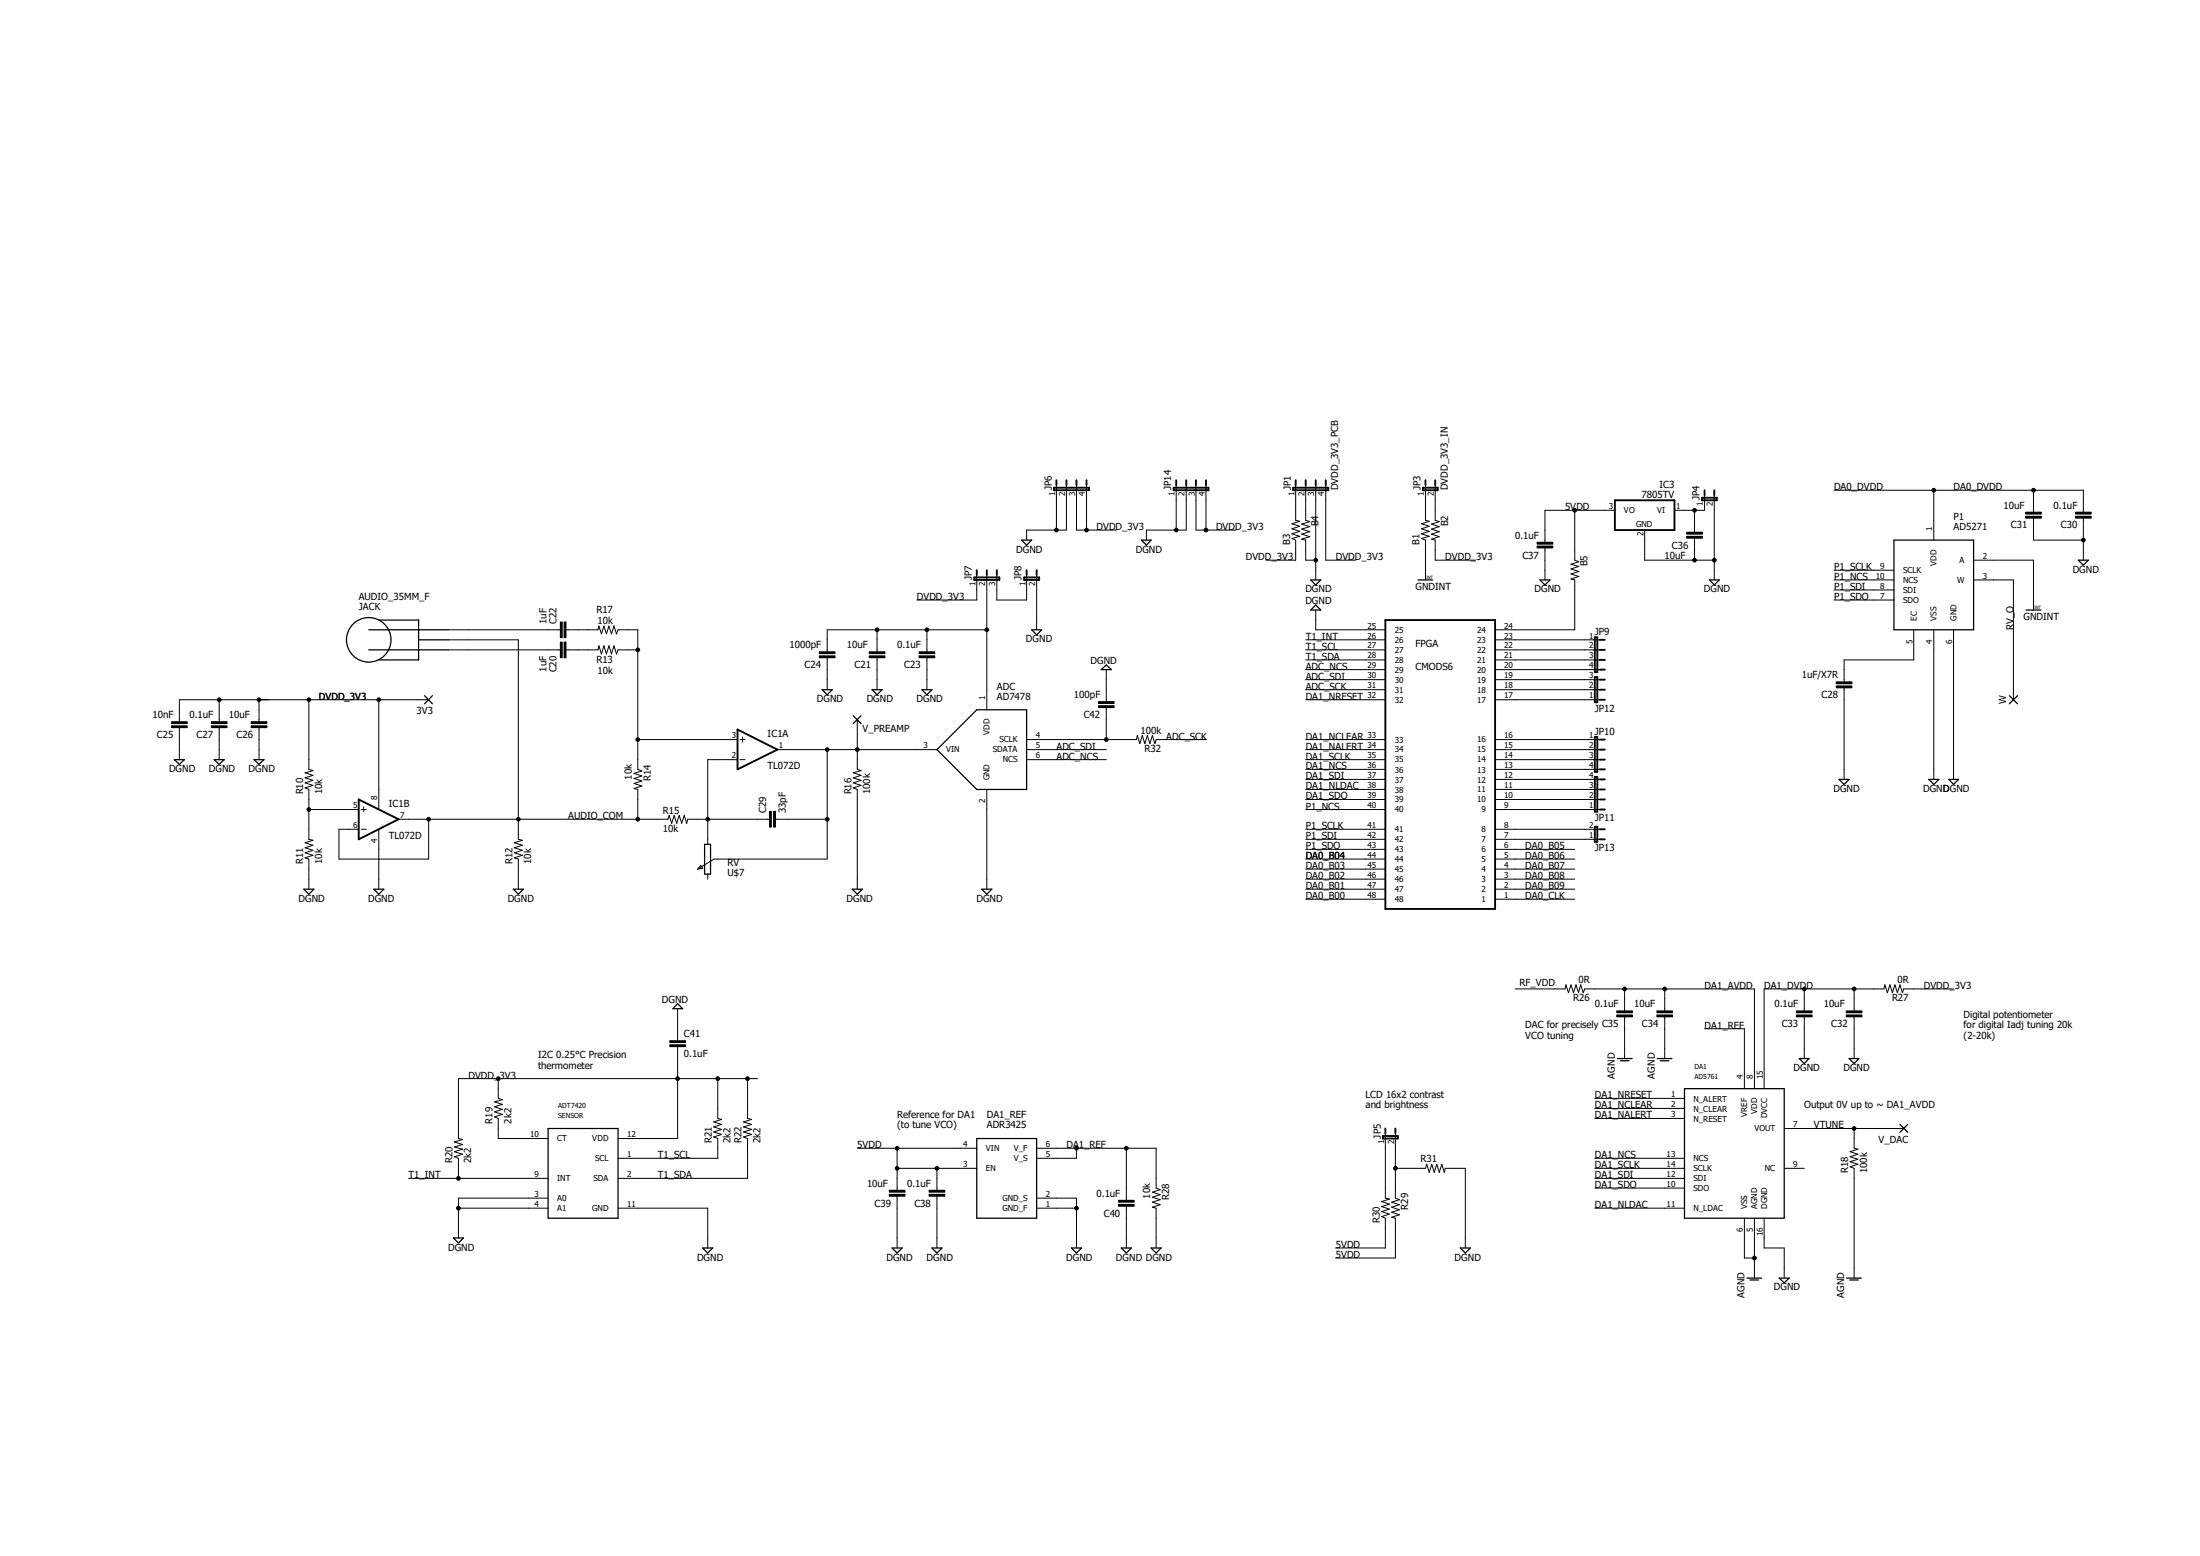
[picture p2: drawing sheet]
<svg xmlns="http://www.w3.org/2000/svg" width="297mm" height="210mm" viewBox="0 0 297 210" stroke-linecap="round" stroke-linejoin="round" font-family="sans-serif">
<path d="M13.1 56.2l135.5 143.9M283.8 56.2l-135.4 143.9" fill="none" stroke="#fff" stroke-width=".14"/>
<g fill="none" stroke="#000" stroke-width=".25">
<path d="M131.5 77.9h3.4v.4h-3.4zM131.9 77v.6M133.2 77v.6M134.6 77v.6M138.3 77.9h2v.4h-2zM138.6 77v.6M140 77v.6M142.3 65.8h4.7v.4h-4.7zM142.6 64.8v.7M144 64.8v.7M145.3 64.8v.7M146.7 64.8v.7"/>
<path d="M158.5 65.8h4.7v.4h-4.7zM158.8 64.8v.7M160.1 64.8v.7M161.5 64.8v.7M162.8 64.8v.7M174.6 65.8h4.7v.4h-4.7zM174.9 64.8v.7M176.3 64.8v.7M177.6 64.8v.7M179 64.8v.7M192.1 65.8h2v.4h-2zM192.4 64.8v.7"/>
<path d="M193.8 64.8v.7M207.5 73.3h2.1M207.5 73.8h2.1M218 67.5h8.1v4h-8.1zM227.7 72h2.1M227.7 72.5h2.1M229.8 67.2h2v.3h-2zM230.1 66.2v.6M231.4 66.2v.6M273.5 69.3h2.1M273.5 69.8h2.1M280.2 69.3h2.1"/>
<path d="M280.2 69.8h2.1M23.2 97.5h2.1M23.2 98.1h2.1M28.5 97.5h2.1M28.5 98.1h2.1M33.9 97.5h2.1M33.9 98.1h2.1M75.8 83.9v2.2M75.8 86.7v2.1M76.3 83.9v2.2M76.3 86.7v2.1M99.6 98.5l5.3 2.7-5.3 2.6z"/>
<path d="M110.6 88.1h2.1M110.6 88.6h2.1M117.3 88.1h2.2M117.3 88.6h2.2M124.1 88.1h2.1M124.1 88.6h2.1M148.3 94.8h2.1M148.3 95.4h2.1M187 83.7h14.8v39h-14.8zM215.3 86h.3v4.7h-.3zM215.3 91.4h.3v3.4h-.3zM215.3 99.5h.3v4.7h-.3z"/>
<path d="M216 89.1h.7M216 87.7h.7M216 86.4h.7M216 90.4h.7M216 99.8h.7M216 91.7h.7M216 93.1h.7M216 94.4h.7M247.9 92.2h2.1M247.9 92.7h2.1M48.4 107.9l5.4 2.7-5.4 2.7zM104 109.5v2.1"/>
<path d="M104.6 109.5v2.1M215.3 104.9h.3v4.7h-.3zM215.3 111.6h.3v2h-.3zM216 102.5h.7M216 101.2h.7M216 103.8h.7M216 106.6h.7M216 107.9h.7M216 109.3h.7M216 105.2h.7M216 113.3h.7M216 111.9h.7"/>
<path d="M218.3 136.6h2.1M218.3 137.1h2.1M223.7 136.6h2.1M223.7 137.1h2.1M242.5 136.6h2.1M242.5 137.1h2.1M249.3 136.6h2.1M249.3 137.1h2.1M90.4 141.1h2.1M90.4 140.6h2.1M186.7 153.3h2v.4h-2zM187 152.3v.7"/>
<path d="M188.4 152.3v.7M120.1 160.8h2.1M120.1 161.3h2.1M125.4 160.8h2.2M125.4 161.3h2.2M151 162.1h2.1M151 162.7h2.1"/>
</g>
<g fill="none" stroke="#000" stroke-width=".14">
<path d="M131.9 77.6v3.4h-8.1M133.2 77.6v18.2M134.6 77.6v3.4h4v-3.4M140 77.6v7.4M142.6 65.5v6M144 65.5v6h-5.4v1.4M145.3 65.5v6h5.4M146.7 65.5v6M158.8 65.5v6M160.1 65.5v6h-5.3v1.4M161.5 65.5v6h5.4M162.8 65.5v6"/>
<path d="M174.9 65.5v4.7l.6 .2-1.1 .3 1.1 .3-1.1 .4 1.1 .3-1.1 .4 1.1 .3-1.1 .3 .5 .2v2.7h-4M176.3 65.5v4.7l.5 .2-1.1 .3 1.1 .4-1.1 .3 1.1 .4-1.1 .3 1.1 .3-1.1 .4 .6 .1v2.7h1.3M177.6 65.5v12.8M179 65.5v10.1h4M192.4 65.5v4.7l.6 .2-1.1 .3 1.1 .3-1.1 .4 1.1 .3-1.1 .4 1.1 .3-1.1 .3 .5 .2v5.4M193.8 65.5v4.7l.5 .2-1 .3 1 .4-1 .3 1 .4-1 .3 1 .3-1 .4 .5 .1v2.7h5.4M207.5 73.2h2.1v.2h-2.1zM207.5 73.7h2.1v.3h-2.1zM208.6 74v4.3M212.6 68.9v6.7l.5 .2-1 .4 1 .3-1 .3 1 .3-1 .4 1 .3-1 .3 .5 .2v6.7h-10.8M218 68.9h-9.4v4.3M222 71.5v4.1h9.4"/>
<path d="M227.7 71.8h2.1v.3h-2.1zM227.7 72.4h2.1v.2h-2.1zM228.8 68.9v2.9M228.8 72.6v3M230.1 66.8v2.1h-4M231.4 66.8v11.5M247.6 78.3h8.1M247.6 77h8.1M247.6 79.6h8.1M247.6 66.2h33.7v2.9M261.1 66.2v6.7M266.4 75.6h8.1v6.7"/>
<path d="M266.4 78.3h5.4v16.1M273.5 69.1h2.1v.3h-2.1zM273.5 69.7h2.1v.2h-2.1zM274.5 66.2v2.9M274.5 69.9v3h6.8M280.2 69.1h2.1v.3h-2.1zM280.2 69.7h2.1v.2h-2.1zM281.3 69.9v5.7M23.2 97.4h2.1v.3h-2.1zM23.2 98h2.1v.2h-2.1zM24.2 98.2v4.3M28.5 97.4h2.1v.3h-2.1z"/>
<path d="M28.5 98h2.1v.2h-2.1zM29.6 94.4v3M29.6 98.2v4.3M33.9 97.4h2.1v.3h-2.1zM33.9 98h2.1v.2h-2.1zM35 94.4v3M35 98.2v4.3M41.7 94.4v9.4l.5 .2-1 .3 1 .3-1 .4 1 .3-1 .4 1 .3-1 .3 .5 .3v6.7l.5 .1-1 .3 1 .4-1 .3 1 .4-1 .3 1 .3-1 .4 .5 .2v4M51.1 94.4v14.9M57.9 94.4h-33.7v3M60.5 85h15.1M60.5 86.4h9.5v26.9l.5 .1-1.1 .3 1.1 .4-1.1 .3 1.1 .4-1.1 .3 1.1 .3-1.1 .4 .6 .2v4"/>
<path d="M60.5 87.7h15.1M75.6 86.7h.3v2.1h-.3zM75.6 83.9h.3v2.2h-.3zM76.2 86.7h.2v2.1h-.2zM76.2 83.9h.2v2.2h-.2zM76.4 85h4.3l.2-.5 .3 1.1 .3-1.1 .4 1.1 .3-1.1 .3 1.1 .4-1.1 .3 1.1 .2-.6h2.7v18.8l.6 .3-1.1 .3 1.1 .3-1.1 .4 1.1 .3-1.1 .3 1.1 .4-1.1 .3 .5 .2v4M76.4 87.7h4.3l.2-.5 .3 1.1 .3-1.1 .4 1.1 .3-1.1 .3 1.1 .4-1.1 .3 1.1 .2-.6h2.7M86.1 99.8h13.5M99.9 99.8h.7M100.2 99.5v.7M110.6 88h2.1v.2h-2.1zM110.6 88.5h2.1v.3h-2.1z"/>
<path d="M111.7 88.8v4.3M115.7 97.1v6.7l.5 .2-1 .3 1 .3-1 .4 1 .3-1 .4 1 .3-1 .3 .5 .3v13.4M117.3 88h2.2v.2h-2.2zM117.3 88.5h2.2v.3h-2.2zM118.4 85v3M118.4 88.8v4.3M124.1 88h2.1v.2h-2.1zM124.1 88.5h2.1v.3h-2.1zM125.1 85v3M125.1 88.8v4.3M133.2 85h-21.5v3M138.6 99.8h14.8l.1-.5 .4 1.1 .3-1.1 .4 1.1 .3-1.1 .3 1.1 .4-1.1 .3 1.1 .2-.6h6.7"/>
<path d="M148.3 94.7h2.1v.3h-2.1zM148.3 95.2h2.1v.3h-2.1zM149.4 90.4v4.3M149.4 95.5v4.3M176.3 86.4h10.7M176.3 87.7h10.7M176.3 89.1h10.7M176.3 90.4h10.7M176.3 91.7h10.7M176.3 93.1h10.7M176.3 94.4h10.7M176.3 99.8h10.7"/>
<path d="M177.6 82.3v2.7h9.4M201.8 86.4h14.2M201.8 87.7h14.2M201.8 89.1h14.2M201.8 90.4h14.2M201.8 91.7h14.2M201.8 93.1h14.2M201.8 94.4h14.2M201.8 99.8h14.2M247.6 81h8.1M247.9 92h2.1v.3h-2.1zM247.9 92.6h2.1v.2h-2.1z"/>
<path d="M249 92.8v12.4M258.4 85v4.1h-9.4v2.9M261.1 85v20.2M263.7 85v20.2M41.7 109.3h6.7M48.8 109.3h.6M48.8 111.9h.6M49.1 108.9v.7M51.1 111.9v8.1M53.8 110.6h36.4l.1-.5 .4 1 .3-1 .4 1 .3-1 .3 1 .4-1 .3 1 .1-.5h11.1M57.9 110.6v5.4h-12.1v-4.1h2.6M94.6 116.8l.3 .4-.7 .1z"/>
<path d="M95.5 118v.7M99.6 102.5h-4.1v11.5M99.9 102.5h.7M103.9 109.5h.2v2.1h-.2zM104.4 109.5h.3v2.1h-.3zM104.7 110.6h7M104.9 101.2h21.6M111.7 101.2v14.8h-15.3l-2.2 1.3M133.2 106.6v13.4M138.6 101.2h10.8M138.6 102.5h10.8M176.3 101.2h10.7"/>
<path d="M176.3 102.5h10.7M176.3 103.8h10.7M176.3 105.2h10.7M176.3 106.6h10.7M176.3 107.9h10.7M176.3 109.3h10.7M176.3 111.9h10.7M176.3 113.3h10.7M176.3 114.6h10.7M176.3 116h10.7M176.3 117.3h10.7M176.3 118.7h10.7"/>
<path d="M201.8 101.2h14.2M201.8 102.5h14.2M201.8 103.8h14.2M201.8 105.2h14.2M201.8 106.6h14.2M201.8 107.9h14.2M201.8 109.3h14.2M201.8 111.9h14.2M201.8 113.3h14.2M201.8 114.6h10.8M201.8 116h10.8M201.8 117.3h10.8"/>
<path d="M201.8 118.7h10.8M91.5 136.1v4.4M176.3 120h10.7M176.3 121.4h10.7M201.8 120h10.8M201.8 121.4h10.8M204.6 133.5h6.7l.1-.6 .4 1.1 .3-1.1 .3 1.1 .4-1.1 .3 1.1 .3-1.1 .3 1.1 .3-.5h22.9v13.4M218.3 136.4h2.1v.3h-2.1zM218.3 137h2.1v.2h-2.1zM219.3 133.5v2.9M219.3 137.2v5.7M223.7 136.4h2.1v.3h-2.1z"/>
<path d="M223.7 137h2.1v.2h-2.1zM224.7 133.5v2.9M224.7 137.2v5.7M230.1 138.9h5.4v8M242.5 136.4h2.1v.3h-2.1zM242.5 137h2.1v.2h-2.1zM243.6 133.5v2.9M243.6 137.2v5.7M249.3 136.4h2.1v.3h-2.1zM249.3 137h2.1v.2h-2.1zM250.3 133.5v2.9M250.3 137.2v5.7"/>
<path d="M263.7 133.5h-6.7l-.2 .5-.3-1.1-.3 1.1-.4-1.1-.3 1.1-.4-1.1-.3 1.1-.3-1.1-.2 .6h-16.1v13.4M55.2 159h18.8M67.3 145.6v2.7l.5 .1-1 .3 1 .4-1 .3 1 .3-1 .4 1 .3-1 .3 .5 .3v2.7h6.7M90.4 141h2.1v.3h-2.1zM90.4 140.5h2.1v.2h-2.1zM91.5 141.3v12.4h-8.1M96.9 145.6v5.4l.5 .1-1 .3 1 .4-1 .3 1 .3-1 .4 1 .3-1 .4 .5 .2v2.6h-13.5M100.9 145.6v5.4l.6 .1-1.1 .3 1.1 .4-1.1 .3 1.1 .3-1.1 .4 1.1 .3-1.1 .4 .5 .2v5.3h-17.5M102.3 145.6h-40.4v8.1l.5 .1-1.1 .3 1.1 .4-1.1 .3 1.1 .3-1.1 .3 1.1 .4-1.1 .3 .6 .2v2.7M115.7 155h16.2M121.1 157.7h10.8M121.1 155v5.7"/>
<path d="M126.5 157.7v3M140 155h16.1v5.4l.5 .2-1 .3 1 .3-1 .4 1 .3-1 .4 1 .3-1 .3 .5 .2v5.3M145.3 155v1.3h-5.3M152.1 155v7M187 153v8.7l.6 .1-1.1 .4 1.1 .3-1.1 .4 1.1 .3-1.1 .3 1.1 .4-1.1 .3 .5 .2v4h-6.7M188.4 157.7h4l.2-.6 .4 1.1 .3-1.1 .3 1.1 .4-1.1 .3 1.1 .3-1.1 .4 1.1 .1-.5h2.7v10.7M188.4 153v8.7l.5 .2-1 .4 1 .3-1 .3 1 .4-1 .3 1 .4-1 .3 .5 .1v5.4h-8.1M215.3 148.3h12.1M215.3 149.6h12.1M215.3 151h12.1M215.3 156.3h12.1M215.3 157.7h12.1"/>
<path d="M215.3 159h12.1M240.9 157.7h2.7M240.9 152.3h16.1M250.3 152.3v2.7l.5 .1-1 .3 1 .4-1 .3 1 .4-1 .3 1 .3-1 .4 .5 .2v14.8M61.9 163.1h12.1M74 161.7h-12.1v5.4M83.4 163.1h12.1v5.3M120.1 160.7h2.1v.2h-2.1zM120.1 161.2h2.1v.3h-2.1zM121.1 161.5v6.9M125.4 160.7h2.2v.2h-2.2zM125.4 161.2h2.2v.3h-2.2z"/>
<path d="M126.5 161.5v6.9M140 163.1h5.3M140 161.7h5.3v6.7M151 162h2.1v.3h-2.1zM151 162.6h2.1v.2h-2.1zM152.1 162.8v5.6M215.3 160.4h12.1M215.3 163.1h12.1M235.5 164.4v5.4h1.4M236.9 164.4v8.1M238.2 164.4v4h2.7v4.1"/>
<circle cx="142.6" cy="71.5" r=".25"/>
<circle cx="146.7" cy="71.5" r=".25"/>
<circle cx="158.8" cy="71.5" r=".25"/>
<circle cx="162.8" cy="71.5" r=".25"/>
<circle cx="177.6" cy="75.6" r=".25"/>
<circle cx="212.6" cy="68.9" r=".25"/>
<circle cx="228.8" cy="75.6" r=".25"/>
<circle cx="228.8" cy="68.9" r=".25"/>
<circle cx="231.4" cy="75.6" r=".25"/>
<circle cx="261.1" cy="66.2" r=".25"/>
<circle cx="274.5" cy="66.2" r=".25"/>
<circle cx="281.3" cy="72.9" r=".25"/>
<circle cx="29.6" cy="94.4" r=".25"/>
<circle cx="35" cy="94.4" r=".25"/>
<circle cx="41.7" cy="94.4" r=".25"/>
<circle cx="51.1" cy="94.4" r=".25"/>
<circle cx="86.1" cy="87.7" r=".25"/>
<circle cx="86.1" cy="99.8" r=".25"/>
<circle cx="118.4" cy="85" r=".25"/>
<circle cx="125.1" cy="85" r=".25"/>
<circle cx="133.2" cy="85" r=".25"/>
<circle cx="149.4" cy="99.8" r=".25"/>
<circle cx="41.7" cy="109.3" r=".25"/>
<circle cx="57.9" cy="110.6" r=".25"/>
<circle cx="70" cy="110.6" r=".25"/>
<circle cx="86.1" cy="110.6" r=".25"/>
<circle cx="95.5" cy="110.6" r=".25"/>
<circle cx="111.7" cy="101.2" r=".25"/>
<circle cx="111.7" cy="110.6" r=".25"/>
<circle cx="115.7" cy="101.2" r=".25"/>
<circle cx="219.3" cy="133.5" r=".25"/>
<circle cx="224.8" cy="133.5" r=".25"/>
<circle cx="243.6" cy="133.5" r=".25"/>
<circle cx="250.3" cy="133.5" r=".25"/>
<circle cx="61.9" cy="159" r=".25"/>
<circle cx="67.3" cy="145.6" r=".25"/>
<circle cx="91.5" cy="145.6" r=".25"/>
<circle cx="96.9" cy="145.6" r=".25"/>
<circle cx="100.9" cy="145.6" r=".25"/>
<circle cx="121.1" cy="155" r=".25"/>
<circle cx="121.1" cy="157.7" r=".25"/>
<circle cx="126.5" cy="157.7" r=".25"/>
<circle cx="145.3" cy="155" r=".25"/>
<circle cx="152.1" cy="155" r=".25"/>
<circle cx="188.4" cy="157.7" r=".25"/>
<circle cx="250.3" cy="152.3" r=".25"/>
<circle cx="61.9" cy="163.1" r=".25"/>
<circle cx="145.3" cy="163.1" r=".25"/>
<circle cx="236.9" cy="169.8" r=".25"/>
</g>
<g fill="none" stroke="#000" stroke-width=".17">
<path d="M137.9 72.9h1.4l-.7 .7zM154.1 72.9h1.3l-.6 .7zM177 78.3h1.3l-.7 .7zM191.4 78.3h2M207.9 78.3h1.4l-.7 .7zM230.8 78.3h1.3l-.7 .7zM255.7 72.9h10.7v12.1h-10.7zM280.6 75.6h1.3l-.6 .7zM49.8 85h10.7M49.8 87.7h10.7M51.1 83.7h5.4v5.4h-5.4M56.5 86.4h4"/>
<path d="M57.3 93.9l1.1 1.1M58.4 93.9l-1.1 1.1M111 93.1h1.4l-.7 .7zM115.2 96.6l1 1.1M116.2 96.6l-1 1.1M117.7 93.1h1.4l-.7 .7zM124.5 93.1h1.3l-.7 .7zM131.9 95.8h6.7v10.8h-6.7l-5.4-5.4zM139.3 85h1.3l-.6 .7zM148.7 90.4l.7-.7 .6 .7zM177.6 81.7l.7 .6h-1.3zM271.3 93.9l1.1 1.1"/>
<path d="M272.4 93.9l-1.1 1.1M273.5 82.3h2M23.5 102.5h1.4l-.7 .7zM28.9 102.5h1.4l-.7 .7zM34.3 102.5h1.3l-.6 .7zM95.1 114h.8v4h-.8zM248.3 105.2h1.3l-.6 .7zM260.4 105.2h1.3l-.6 .7zM263.1 105.2h1.3l-.7 .7zM41 120h1.4l-.7 .7zM50.5 120h1.3l-.7 .7zM69.3 120h1.4l-.7 .7z"/>
<path d="M91.5 135.5l.7 .6h-1.4zM115.1 120h1.3l-.7 .7zM132.5 120h1.4l-.7 .7zM74 152.3h9.4v12.1h-9.4zM131.9 153.7h8.1v10.7h-8.1zM218.4 142.9h1.9M218.8 143.2h1.1M223.7 142.9h2M224.2 143.2h1.1M227.4 146.9h13.5v17.5h-13.5zM242.9 142.9h1.3l-.6 .7zM249.6 142.9h1.4l-.7 .7z"/>
<path d="M256.5 151.8l1.1 1M257.6 151.8l-1.1 1M61.2 167.1h1.4l-.7 .7zM94.9 168.4h1.3l-.7 .7zM120.4 168.4h1.4l-.7 .7zM125.8 168.4h1.4l-.7 .7zM144.7 168.4h1.3l-.7 .7zM151.4 168.4h1.3l-.6 .7zM155.4 168.4h1.4l-.7 .7zM197.1 168.4h1.4l-.7 .7zM235.8 172.5h2M236.3 172.8h1.1"/>
<path d="M240.2 172.5h1.4l-.7 .6zM249.3 172.5h2M249.7 172.8h1.2"/>
<circle cx="49.8" cy="86.4" r="3"/>
</g>
<g fill="#000">
<circle cx="142.6" cy="71.5" r=".25"/>
<circle cx="146.7" cy="71.5" r=".25"/>
<circle cx="158.8" cy="71.5" r=".25"/>
<circle cx="162.8" cy="71.5" r=".25"/>
<circle cx="177.6" cy="75.6" r=".25"/>
<circle cx="212.6" cy="68.9" r=".25"/>
<circle cx="228.8" cy="75.6" r=".25"/>
<circle cx="228.8" cy="68.9" r=".25"/>
<circle cx="231.4" cy="75.6" r=".25"/>
<circle cx="261.1" cy="66.2" r=".25"/>
<circle cx="274.5" cy="66.2" r=".25"/>
<circle cx="281.3" cy="72.9" r=".25"/>
<circle cx="29.6" cy="94.4" r=".25"/>
<circle cx="35" cy="94.4" r=".25"/>
<circle cx="41.7" cy="94.4" r=".25"/>
<circle cx="51.1" cy="94.4" r=".25"/>
<circle cx="86.1" cy="87.7" r=".25"/>
<circle cx="86.1" cy="99.8" r=".25"/>
<circle cx="118.4" cy="85" r=".25"/>
<circle cx="125.1" cy="85" r=".25"/>
<circle cx="133.2" cy="85" r=".25"/>
<circle cx="149.4" cy="99.8" r=".25"/>
<circle cx="41.7" cy="109.3" r=".25"/>
<circle cx="57.9" cy="110.6" r=".25"/>
<circle cx="70" cy="110.6" r=".25"/>
<circle cx="86.1" cy="110.6" r=".25"/>
<circle cx="95.5" cy="110.6" r=".25"/>
<circle cx="111.7" cy="101.2" r=".25"/>
<circle cx="111.7" cy="110.6" r=".25"/>
<circle cx="115.7" cy="101.2" r=".25"/>
<circle cx="219.3" cy="133.5" r=".25"/>
<circle cx="224.8" cy="133.5" r=".25"/>
<circle cx="243.6" cy="133.5" r=".25"/>
<circle cx="250.3" cy="133.5" r=".25"/>
<circle cx="61.9" cy="159" r=".25"/>
<circle cx="67.3" cy="145.6" r=".25"/>
<circle cx="91.5" cy="145.6" r=".25"/>
<circle cx="96.9" cy="145.6" r=".25"/>
<circle cx="100.9" cy="145.6" r=".25"/>
<circle cx="121.1" cy="155" r=".25"/>
<circle cx="121.1" cy="157.7" r=".25"/>
<circle cx="126.5" cy="157.7" r=".25"/>
<circle cx="145.3" cy="155" r=".25"/>
<circle cx="152.1" cy="155" r=".25"/>
<circle cx="188.4" cy="157.7" r=".25"/>
<circle cx="250.3" cy="152.3" r=".25"/>
<circle cx="61.9" cy="163.1" r=".25"/>
<circle cx="145.3" cy="163.1" r=".25"/>
<circle cx="236.9" cy="169.8" r=".25"/>
</g>
<g font-size="1.3">
<text x="224" y="65.8">IC3</text>
<text x="142" y="66.2" transform="rotate(-90 142 66.2)">JP6</text>
<text x="148" y="71.5">DVDD_3V3</text>
<text x="158.1" y="66.2" transform="rotate(-90 158.1 66.2)">JP14</text>
<text x="164.2" y="71.5">DVDD_3V3</text>
<text x="174.2" y="66.2" transform="rotate(-90 174.2 66.2)">JP1</text>
<text x="178" y="71" transform="rotate(-90 178 71)">B4</text>
<text x="180.6" y="66.2" transform="rotate(-90 180.6 66.2)">DVDD_3V3_PCB</text>
<text x="191.8" y="66.2" transform="rotate(-90 191.8 66.2)">JP3</text>
<text x="195.5" y="66.2" transform="rotate(-90 195.5 66.2)">DVDD_3V3_IN</text>
<text x="195.5" y="71" transform="rotate(-90 195.5 71)">B2</text>
<text x="211.3" y="68.9">5VDD</text>
<text x="221.6" y="67.2">7805TV</text>
<text x="229.5" y="67.5" transform="rotate(-90 229.5 67.5)">JP4</text>
<text x="247.6" y="66.2">DA0_DVDD</text>
<text x="263.7" y="71.5">AD5271</text>
<text x="263.7" y="70.2">P1</text>
<text x="263.7" y="66.2">DA0_DVDD</text>
<text x="270.5" y="68.7">10uF</text>
<text x="271.5" y="71.3">C31</text>
<text x="277.2" y="68.7">0.1uF</text>
<text x="278.2" y="71.3">C30</text>
<text x="137.2" y="74.6">DGND</text>
<text x="153.3" y="74.6">DGND</text>
<text x="168.2" y="75.6">DVDD_3V3</text>
<text x="174.2" y="73.6" transform="rotate(-90 174.2 73.6)">B3</text>
<text x="180.3" y="75.6">DVDD_3V3</text>
<text x="191.6" y="73.6" transform="rotate(-90 191.6 73.6)">B1</text>
<text x="195.1" y="75.6">DVDD_3V3</text>
<text x="204.6" y="72.7">0.1uF</text>
<text x="205.5" y="75.4">C37</text>
<text x="214.3" y="76.4" transform="rotate(-90 214.3 76.4)">B5</text>
<text x="224.7" y="75.4">10uF</text>
<text x="225.7" y="74">C36</text>
<text x="247.6" y="77">P1_SCLK</text>
<text x="279.8" y="77.3">DGND</text>
<text x="48.4" y="81">AUDIO_35MM_F</text>
<text x="48.4" y="82.3">JACK</text>
<text x="80.5" y="82.7">R17</text>
<text x="123.8" y="81">DVDD_3V3</text>
<text x="131.2" y="78.3" transform="rotate(-90 131.2 78.3)">JP7</text>
<text x="137.9" y="78.3" transform="rotate(-90 137.9 78.3)">JP8</text>
<text x="176.2" y="81.6">DGND</text>
<text x="176.2" y="80">DGND</text>
<text x="191.1" y="79.6">GNDINT</text>
<text x="207.2" y="80">DGND</text>
<text x="230" y="80">DGND</text>
<text x="247.6" y="78.3">P1_NCS</text>
<text x="247.6" y="79.6">P1_SDI</text>
<text x="247.6" y="81">P1_SDO</text>
<text x="273.2" y="83.7">GNDINT</text>
<text x="73.8" y="84.2" transform="rotate(-90 73.8 84.2)">1uF</text>
<text x="75.1" y="84.2" transform="rotate(-90 75.1 84.2)">C22</text>
<text x="80.5" y="89.5">R13</text>
<text x="80.7" y="84.2">10k</text>
<text x="106.6" y="87.5">1000pF</text>
<text x="114.3" y="87.5">10uF</text>
<text x="121.1" y="87.5">0.1uF</text>
<text x="138.5" y="86.7">DGND</text>
<text x="147.2" y="89.7">DGND</text>
<text x="176.3" y="86.4">T1_INT</text>
<text x="176.3" y="87.7">T1_SCL</text>
<text x="176.3" y="89.1">T1_SDA</text>
<text x="191.1" y="87.4">FPGA</text>
<text x="215.3" y="85.7">JP9</text>
<text x="271.8" y="85" transform="rotate(-90 271.8 85)">RV_O</text>
<text x="43.1" y="94.4">DVDD_3V3</text>
<text x="73.8" y="90.6" transform="rotate(-90 73.8 90.6)">1uF</text>
<text x="75.1" y="90.8" transform="rotate(-90 75.1 90.8)">C20</text>
<text x="80.7" y="90.9">10k</text>
<text x="108.6" y="90.2">C24</text>
<text x="110.3" y="94.8">DGND</text>
<text x="115.4" y="90.2">C21</text>
<text x="117" y="94.8">DGND</text>
<text x="122.1" y="90.2">C23</text>
<text x="123.7" y="94.8">DGND</text>
<text x="134.6" y="93.1">ADC</text>
<text x="134.6" y="94.4">AD7478</text>
<text x="145" y="94.2">100pF</text>
<text x="176.3" y="90.4">ADC_NCS</text>
<text x="176.3" y="91.7">ADC_SDI</text>
<text x="176.3" y="93.1">ADC_SCK</text>
<text x="176.3" y="94.4">DA1_NRESET</text>
<text x="191.1" y="90.4">CMODS6</text>
<text x="243.2" y="91.5">1uF/X7R</text>
<text x="245.9" y="94.2">C28</text>
<text x="270.9" y="95" transform="rotate(-90 270.9 95)">W</text>
<text x="20.6" y="96.9">10nF</text>
<text x="21.2" y="99.6">C25</text>
<text x="25.6" y="96.9">0.1uF</text>
<text x="26.5" y="99.6">C27</text>
<text x="30.9" y="96.9">10uF</text>
<text x="31.9" y="99.6">C26</text>
<text x="56.2" y="96.4">3V3</text>
<text x="103.6" y="99.5">IC1A</text>
<text x="116.5" y="98.8">V_PREAMP</text>
<text x="142.6" y="101.2">ADC_SDI</text>
<text x="146.3" y="96.9">C42</text>
<text x="154" y="99">100k</text>
<text x="154.5" y="101.6">R32</text>
<text x="157.4" y="99.8">ADC_SCK</text>
<text x="176.3" y="99.8">DA1_NCLEAR</text>
<text x="176.3" y="101.2">DA1_NALERT</text>
<text x="215.3" y="99.1">JP10</text>
<text x="215.3" y="96.1">JP12</text>
<text x="22.8" y="104.2">DGND</text>
<text x="28.2" y="104.2">DGND</text>
<text x="33.6" y="104.2">DGND</text>
<text x="40.9" y="107.2" transform="rotate(-90 40.9 107.2)">R10</text>
<text x="43.5" y="107.2" transform="rotate(-90 43.5 107.2)">10k</text>
<text x="85.3" y="105.2" transform="rotate(-90 85.3 105.2)">10k</text>
<text x="87.8" y="105.4" transform="rotate(-90 87.8 105.4)">R14</text>
<text x="103.6" y="103.8">TL072D</text>
<text x="114.9" y="107.2" transform="rotate(-90 114.9 107.2)">R16</text>
<text x="117.5" y="107.2" transform="rotate(-90 117.5 107.2)">100k</text>
<text x="142.6" y="102.5">ADC_NCS</text>
<text x="176.3" y="107.9">DA1_SDO</text>
<text x="176.3" y="106.6">DA1_NLDAC</text>
<text x="176.3" y="105.2">DA1_SDI</text>
<text x="176.3" y="102.5">DA1_SCLK</text>
<text x="176.3" y="103.8">DA1_NCS</text>
<text x="247.5" y="106.9">DGND</text>
<text x="259.6" y="106.9">DGND</text>
<text x="262.3" y="106.9">DGND</text>
<text x="52.5" y="113.3">TL072D</text>
<text x="52.5" y="108.9">IC1B</text>
<text x="76.7" y="110.6">AUDIO_COM</text>
<text x="89.5" y="112.4">10k</text>
<text x="89.5" y="109.8">R15</text>
<text x="103.4" y="109.8" transform="rotate(-90 103.4 109.8)">C29</text>
<text x="106.1" y="109.8" transform="rotate(-90 106.1 109.8)">33pF</text>
<text x="176.3" y="109.3">P1_NCS</text>
<text x="176.3" y="111.9">P1_SCLK</text>
<text x="176.3" y="113.3">P1_SDI</text>
<text x="215.3" y="110.8">JP11</text>
<text x="40.9" y="116.6" transform="rotate(-90 40.9 116.6)">R11</text>
<text x="43.5" y="116.6" transform="rotate(-90 43.5 116.6)">10k</text>
<text x="69.2" y="116.6" transform="rotate(-90 69.2 116.6)">R12</text>
<text x="71.7" y="116.6" transform="rotate(-90 71.7 116.6)">10k</text>
<text x="98.2" y="116.9">RV</text>
<text x="98.2" y="118.2">U$7</text>
<text x="176.3" y="116">DA0_B04</text>
<text x="176.3" y="117.3">DA0_B03</text>
<text x="176.3" y="118.7">DA0_B02</text>
<text x="176.3" y="114.6">P1_SDO</text>
<text x="205.9" y="114.6">DA0_B05</text>
<text x="205.9" y="118.7">DA0_B08</text>
<text x="205.9" y="116">DA0_B06</text>
<text x="205.9" y="117.3">DA0_B07</text>
<text x="215.3" y="114.9">JP13</text>
<text x="40.3" y="121.7">DGND</text>
<text x="49.7" y="121.7">DGND</text>
<text x="68.5" y="121.7">DGND</text>
<text x="114.3" y="121.7">DGND</text>
<text x="131.8" y="121.7">DGND</text>
<text x="176.3" y="121.4">DA0_B00</text>
<text x="176.3" y="120">DA0_B01</text>
<text x="205.9" y="121.4">DA0_CLK</text>
<text x="205.9" y="120">DA0_B09</text>
<text x="89.4" y="135.4">DGND</text>
<text x="205.1" y="133.1">RF_VDD</text>
<text x="212.4" y="135.2">R26</text>
<text x="213.1" y="132.6">0R</text>
<text x="215.3" y="135.9">0.1uF</text>
<text x="220.6" y="135.9">10uF</text>
<text x="230.1" y="133.5">DA1_AVDD</text>
<text x="238.2" y="133.5">DA1_DVDD</text>
<text x="239.6" y="135.9">0.1uF</text>
<text x="246.2" y="135.9">10uF</text>
<text x="255.4" y="135.2">R27</text>
<text x="256.2" y="132.6">0R</text>
<text x="259.7" y="133.5">DVDD_3V3</text>
<text x="265.1" y="137.4">Digital potentiometer</text>
<text x="72.6" y="142.8">I2C 0.25°C Precision</text>
<text x="92.3" y="142.7">0.1uF</text>
<text x="92.3" y="140">C41</text>
<text x="205.9" y="138.8">DAC for precisely C35</text>
<text x="205.9" y="140.2">VCO tuning</text>
<text x="221.7" y="138.6">C34</text>
<text x="230.1" y="138.9">DA1_REF</text>
<text x="240.5" y="138.6">C33</text>
<text x="247.2" y="138.6">C32</text>
<text x="265.1" y="138.8">for digital Iadj tuning 20k</text>
<text x="265.1" y="140.2">(2-20k)</text>
<text x="63.2" y="145.6">DVDD_3V3</text>
<text x="72.6" y="144.2">thermometer</text>
<text x="184.4" y="148.2">LCD 16x2 contrast</text>
<text x="184.4" y="149.6">and brightness</text>
<text x="215.3" y="148.3">DA1_NRESET</text>
<text x="215.3" y="149.6">DA1_NCLEAR</text>
<text x="218" y="145.6" transform="rotate(-90 218 145.6)">AGND</text>
<text x="223.4" y="145.6" transform="rotate(-90 223.4 145.6)">AGND</text>
<text x="242.1" y="144.6">DGND</text>
<text x="243.6" y="149.6">Output 0V up to ~ DA1_AVDD</text>
<text x="248.9" y="144.6">DGND</text>
<text x="66.5" y="151.6" transform="rotate(-90 66.5 151.6)">R19</text>
<text x="69" y="151.6" transform="rotate(-90 69 151.6)">2k2</text>
<text x="96.1" y="154.3" transform="rotate(-90 96.1 154.3)">R21</text>
<text x="98.6" y="154.3" transform="rotate(-90 98.6 154.3)">2k2</text>
<text x="100.1" y="154.3" transform="rotate(-90 100.1 154.3)">R22</text>
<text x="102.7" y="154.3" transform="rotate(-90 102.7 154.3)">2k2</text>
<text x="115.7" y="155">5VDD</text>
<text x="121.1" y="150.9">Reference for DA1</text>
<text x="121.1" y="152.3">(to tune VCO)</text>
<text x="133.2" y="152.3">ADR3425</text>
<text x="133.2" y="151">DA1_REF</text>
<text x="144" y="155">DA1_REF</text>
<text x="186.4" y="153.7" transform="rotate(-90 186.4 153.7)">JP5</text>
<text x="215.3" y="151">DA1_NALERT</text>
<text x="244.9" y="152.3">VTUNE</text>
<text x="253.6" y="154.2">V_DAC</text>
<text x="55.2" y="159">T1_INT</text>
<text x="61.1" y="157" transform="rotate(-90 61.1 157)">R20</text>
<text x="63.6" y="157" transform="rotate(-90 63.6 157)">2k2</text>
<text x="88.8" y="156.3">T1_SCL</text>
<text x="88.8" y="159">T1_SDA</text>
<text x="117.1" y="160.1">10uF</text>
<text x="122.5" y="160.1">0.1uF</text>
<text x="148" y="161.5">0.1uF</text>
<text x="155.3" y="161.8" transform="rotate(-90 155.3 161.8)">10k</text>
<text x="157.8" y="162" transform="rotate(-90 157.8 162)">R28</text>
<text x="191.8" y="156.9">R31</text>
<text x="215.3" y="160.4">DA1_SDO</text>
<text x="215.3" y="159">DA1_SDI</text>
<text x="215.3" y="157.7">DA1_SCLK</text>
<text x="215.3" y="156.3">DA1_NCS</text>
<text x="249.5" y="158.4" transform="rotate(-90 249.5 158.4)">R18</text>
<text x="252.1" y="158.4" transform="rotate(-90 252.1 158.4)">100k</text>
<text x="118.1" y="162.9">C39</text>
<text x="123.4" y="162.9">C38</text>
<text x="149" y="164.2">C40</text>
<text x="186.3" y="165.1" transform="rotate(-90 186.3 165.1)">R30</text>
<text x="190.1" y="163.3" transform="rotate(-90 190.1 163.3)">R29</text>
<text x="215.3" y="163.1">DA1_NLDAC</text>
<text x="60.5" y="168.8">DGND</text>
<text x="94.1" y="170.1">DGND</text>
<text x="119.7" y="170.1">DGND</text>
<text x="125.1" y="170.1">DGND</text>
<text x="143.9" y="170.1">DGND</text>
<text x="150.7" y="170.1">DGND DGND</text>
<text x="180.3" y="168.4">5VDD</text>
<text x="180.3" y="169.8">5VDD</text>
<text x="196.4" y="170.1">DGND</text>
<text x="235.5" y="175.2" transform="rotate(-90 235.5 175.2)">AGND</text>
<text x="239.5" y="174.2">DGND</text>
<text x="249" y="175.2" transform="rotate(-90 249 175.2)">AGND</text>
</g>
<g font-size="1.1">
<text x="142.4" y="67" transform="rotate(-90 142.4 67)">1</text>
<text x="143.8" y="67" transform="rotate(-90 143.8 67)">2</text>
<text x="145.2" y="67" transform="rotate(-90 145.2 67)">3</text>
<text x="146.5" y="67" transform="rotate(-90 146.5 67)">4</text>
<text x="158.6" y="67" transform="rotate(-90 158.6 67)">1</text>
<text x="159.9" y="67" transform="rotate(-90 159.9 67)">2</text>
<text x="161.3" y="67" transform="rotate(-90 161.3 67)">3</text>
<text x="162.6" y="67" transform="rotate(-90 162.6 67)">4</text>
<text x="174.7" y="67" transform="rotate(-90 174.7 67)">1</text>
<text x="176.1" y="67" transform="rotate(-90 176.1 67)">2</text>
<text x="177.4" y="67" transform="rotate(-90 177.4 67)">3</text>
<text x="178.8" y="67" transform="rotate(-90 178.8 67)">4</text>
<text x="192.2" y="67" transform="rotate(-90 192.2 67)">1</text>
<text x="193.6" y="67" transform="rotate(-90 193.6 67)">2</text>
<text x="217.2" y="68.7">3</text>
<text x="219.2" y="69.3">VO</text>
<text x="220.9" y="71.2">GND</text>
<text x="223.7" y="69.3">VI</text>
<text x="226.3" y="68.7">1</text>
<text x="229.9" y="68.3" transform="rotate(-90 229.9 68.3)">1</text>
<text x="231.3" y="68.3" transform="rotate(-90 231.3 68.3)">2</text>
<text x="260.9" y="71.7" transform="rotate(-90 260.9 71.7)">1</text>
<text x="221.9" y="72.3" transform="rotate(-90 221.9 72.3)">2</text>
<text x="253.8" y="76.8">9</text>
<text x="256.9" y="77.3">SCLK</text>
<text x="261.4" y="76.4" transform="rotate(-90 261.4 76.4)">VDD</text>
<text x="264.5" y="76">A</text>
<text x="267.7" y="75.4">2</text>
<text x="131.7" y="79.1" transform="rotate(-90 131.7 79.1)">1</text>
<text x="133" y="79.1" transform="rotate(-90 133 79.1)">2</text>
<text x="134.4" y="79.1" transform="rotate(-90 134.4 79.1)">3</text>
<text x="138.4" y="79.1" transform="rotate(-90 138.4 79.1)">1</text>
<text x="139.7" y="79.1" transform="rotate(-90 139.7 79.1)">2</text>
<text x="253.2" y="78.1">10</text>
<text x="253.8" y="79.5">8</text>
<text x="253.8" y="80.8">7</text>
<text x="256.9" y="78.7">NCS</text>
<text x="256.9" y="80.1">SDI</text>
<text x="256.9" y="81.4">SDO</text>
<text x="258.8" y="83.8" transform="rotate(-90 258.8 83.8)">EC</text>
<text x="261.4" y="83.8" transform="rotate(-90 261.4 83.8)">VSS</text>
<text x="264.2" y="83.8" transform="rotate(-90 264.2 83.8)">GND</text>
<text x="264.2" y="78.7">W</text>
<text x="267.7" y="78.1">3</text>
<text x="184.6" y="84.8">25</text>
<text x="184.6" y="86.2">26</text>
<text x="184.6" y="87.5">27</text>
<text x="184.6" y="88.9">28</text>
<text x="188.3" y="85.4">25</text>
<text x="188.3" y="86.8">26</text>
<text x="188.3" y="88.1">27</text>
<text x="188.3" y="89.5">28</text>
<text x="199.4" y="85.4">24</text>
<text x="199.4" y="86.8">23</text>
<text x="199.4" y="88.1">22</text>
<text x="199.4" y="89.5">21</text>
<text x="203.1" y="84.8">24</text>
<text x="203.1" y="86.2">23</text>
<text x="203.1" y="87.5">22</text>
<text x="203.1" y="88.9">21</text>
<text x="214.5" y="86.2">1</text>
<text x="214.5" y="87.5">2</text>
<text x="214.5" y="88.9">3</text>
<text x="258.2" y="86.9" transform="rotate(-90 258.2 86.9)">5</text>
<text x="260.9" y="86.9" transform="rotate(-90 260.9 86.9)">4</text>
<text x="263.6" y="86.9" transform="rotate(-90 263.6 86.9)">6</text>
<text x="133" y="94.5" transform="rotate(-90 133 94.5)">1</text>
<text x="184.6" y="90.2">29</text>
<text x="184.6" y="91.6">30</text>
<text x="184.6" y="92.9">31</text>
<text x="184.6" y="94.2">32</text>
<text x="188.3" y="90.8">29</text>
<text x="188.3" y="92.2">30</text>
<text x="188.3" y="93.5">31</text>
<text x="188.3" y="94.8">32</text>
<text x="199.4" y="90.8">20</text>
<text x="199.4" y="92.2">19</text>
<text x="199.4" y="93.5">18</text>
<text x="199.4" y="94.8">17</text>
<text x="203.1" y="90.2">20</text>
<text x="203.1" y="91.6">19</text>
<text x="203.1" y="92.9">18</text>
<text x="203.1" y="94.2">17</text>
<text x="214.5" y="90.2">4</text>
<text x="214.5" y="94.2">1</text>
<text x="214.5" y="92.9">2</text>
<text x="214.5" y="91.6">3</text>
<text x="98.8" y="99.7">3</text>
<text x="105.2" y="101">1</text>
<text x="124.7" y="101">3</text>
<text x="127.7" y="101.6">VIN</text>
<text x="133.6" y="99.2" transform="rotate(-90 133.6 99.2)">VDD</text>
<text x="134" y="101.6">SDATA</text>
<text x="134.9" y="100.2">SCLK</text>
<text x="139.8" y="99.7">4</text>
<text x="139.8" y="101">5</text>
<text x="184.6" y="99.7">33</text>
<text x="184.6" y="101">34</text>
<text x="188.3" y="100.2">33</text>
<text x="188.3" y="101.6">34</text>
<text x="199.4" y="100.2">16</text>
<text x="199.4" y="101.6">15</text>
<text x="203.1" y="99.7">16</text>
<text x="203.1" y="101">15</text>
<text x="214.5" y="99.7">1</text>
<text x="214.5" y="101">2</text>
<text x="50.9" y="108" transform="rotate(-90 50.9 108)">8</text>
<text x="98.8" y="102.3">2</text>
<text x="133.6" y="105.3" transform="rotate(-90 133.6 105.3)">GND</text>
<text x="135.4" y="102.9">NCS</text>
<text x="139.8" y="102.3">6</text>
<text x="184.6" y="102.3">35</text>
<text x="184.6" y="103.7">36</text>
<text x="184.6" y="105">37</text>
<text x="184.6" y="106.4">38</text>
<text x="184.6" y="107.7">39</text>
<text x="188.3" y="102.9">35</text>
<text x="188.3" y="104.3">36</text>
<text x="188.3" y="105.6">37</text>
<text x="188.3" y="107">38</text>
<text x="199.4" y="102.9">14</text>
<text x="199.4" y="104.3">13</text>
<text x="199.4" y="105.6">12</text>
<text x="199.4" y="106.9">11</text>
<text x="203.1" y="102.3">14</text>
<text x="203.1" y="103.7">13</text>
<text x="203.1" y="105">12</text>
<text x="203.1" y="106.4">11</text>
<text x="203.1" y="107.7">10</text>
<text x="214.5" y="102.3">3</text>
<text x="214.5" y="103.7">4</text>
<text x="214.5" y="107.7">2</text>
<text x="214.5" y="106.4">3</text>
<text x="214.5" y="105">4</text>
<text x="47.7" y="111.8">6</text>
<text x="47.7" y="109.1">5</text>
<text x="50.9" y="113.7" transform="rotate(-90 50.9 113.7)">4</text>
<text x="54" y="110.4">7</text>
<text x="133" y="108.4" transform="rotate(-90 133 108.4)">2</text>
<text x="184.6" y="109.1">40</text>
<text x="184.6" y="111.8">41</text>
<text x="184.6" y="113.1">42</text>
<text x="188.3" y="108.3">39</text>
<text x="188.3" y="109.6">40</text>
<text x="188.3" y="112.4">41</text>
<text x="188.3" y="113.7">42</text>
<text x="199.4" y="108.3">10</text>
<text x="200" y="109.6">9</text>
<text x="200" y="112.4">8</text>
<text x="200" y="113.7">7</text>
<text x="203.1" y="109.1">9</text>
<text x="203.1" y="111.8">8</text>
<text x="203.1" y="113.1">7</text>
<text x="214.5" y="109.1">1</text>
<text x="214.5" y="113.1">1</text>
<text x="214.5" y="111.8">2</text>
<text x="184.6" y="114.4">43</text>
<text x="184.6" y="115.8">44</text>
<text x="184.6" y="117.1">45</text>
<text x="184.6" y="118.5">46</text>
<text x="184.6" y="119.8">47</text>
<text x="188.3" y="115">43</text>
<text x="188.3" y="116.4">44</text>
<text x="188.3" y="117.7">45</text>
<text x="188.3" y="119.1">46</text>
<text x="200" y="115">6</text>
<text x="200" y="116.4">5</text>
<text x="200" y="117.7">4</text>
<text x="200" y="119.1">3</text>
<text x="203.1" y="114.4">6</text>
<text x="203.1" y="115.8">5</text>
<text x="203.1" y="117.1">4</text>
<text x="203.1" y="118.5">3</text>
<text x="203.1" y="119.8">2</text>
<text x="184.6" y="121.2">48</text>
<text x="188.3" y="120.4">47</text>
<text x="188.3" y="121.8">48</text>
<text x="200" y="120.4">2</text>
<text x="200" y="121.8">1</text>
<text x="203.1" y="121.2">1</text>
<text x="225.6" y="148.1">1</text>
<text x="225.6" y="149.4">2</text>
<text x="228.6" y="148.7">N_ALERT</text>
<text x="235.3" y="145.7" transform="rotate(-90 235.3 145.7)">4</text>
<text x="236.6" y="145.7" transform="rotate(-90 236.6 145.7)">8</text>
<text x="238" y="145.7" transform="rotate(-90 238 145.7)">15</text>
<text x="71.6" y="153.5">10</text>
<text x="75.2" y="154.1">CT</text>
<text x="80" y="154.1">VDD</text>
<text x="84.7" y="153.5">12</text>
<text x="130" y="154.8">4</text>
<text x="133.1" y="155.4">VIN</text>
<text x="136.9" y="155.4">V_F</text>
<text x="141.2" y="154.8">6</text>
<text x="186.9" y="154.4" transform="rotate(-90 186.9 154.4)">1</text>
<text x="188.2" y="154.4" transform="rotate(-90 188.2 154.4)">2</text>
<text x="225.6" y="150.8">3</text>
<text x="228.6" y="150">N_CLEAR</text>
<text x="228.6" y="151.4">N_RESET</text>
<text x="235.9" y="150.7" transform="rotate(-90 235.9 150.7)">VREF</text>
<text x="236.9" y="152.7">VOUT</text>
<text x="237.2" y="150.4" transform="rotate(-90 237.2 150.4)">VDD</text>
<text x="238.6" y="151" transform="rotate(-90 238.6 151)">DVCC</text>
<text x="242.1" y="152.1">7</text>
<text x="72.2" y="158.8">9</text>
<text x="72.2" y="161.5">3</text>
<text x="75.2" y="159.4">INT</text>
<text x="80.1" y="159.4">SDA</text>
<text x="80.3" y="156.8">SCL</text>
<text x="84.7" y="156.2">1</text>
<text x="84.7" y="158.8">2</text>
<text x="130" y="157.5">3</text>
<text x="133.1" y="158.1">EN</text>
<text x="136.9" y="156.8">V_S</text>
<text x="141.2" y="161.5">2</text>
<text x="141.2" y="156.2">5</text>
<text x="225" y="156.2">13</text>
<text x="225" y="157.5">14</text>
<text x="225" y="158.8">12</text>
<text x="225" y="160.2">10</text>
<text x="228.6" y="156.8">NCS</text>
<text x="228.6" y="158.1">SCLK</text>
<text x="228.6" y="159.4">SDI</text>
<text x="228.6" y="160.8">SDO</text>
<text x="238.3" y="158.1">NC</text>
<text x="242.1" y="157.5">9</text>
<text x="72.2" y="162.9">4</text>
<text x="75.2" y="162.1">A0</text>
<text x="75.2" y="163.5">A1</text>
<text x="80" y="163.5">GND</text>
<text x="84.7" y="162.9">11</text>
<text x="135.3" y="162.1">GND_S</text>
<text x="135.3" y="163.5">GND_F</text>
<text x="141.2" y="162.9">1</text>
<text x="225" y="162.9">11</text>
<text x="228.6" y="163.5">N_LDAC</text>
<text x="235.3" y="166.2" transform="rotate(-90 235.3 166.2)">6</text>
<text x="235.9" y="163.2" transform="rotate(-90 235.9 163.2)">VSS</text>
<text x="236.6" y="166.2" transform="rotate(-90 236.6 166.2)">5</text>
<text x="237.2" y="163.2" transform="rotate(-90 237.2 163.2)">AGND</text>
<text x="238" y="166.8" transform="rotate(-90 238 166.8)">16</text>
<text x="238.6" y="163.2" transform="rotate(-90 238.6 163.2)">DGND</text>
</g>
<g font-size=".9">
<text x="75.4" y="149.6">ADT7420</text>
<text x="228.8" y="145.6">AD5761</text>
<text x="228.8" y="144.2">DA1</text>
<text x="75.4" y="151">SENSOR</text>
</g>
<g font-size=".6">
<text x="192.6" y="78.1">INT</text>
<text x="274.7" y="82.2">INT</text>
</g>
</svg>
